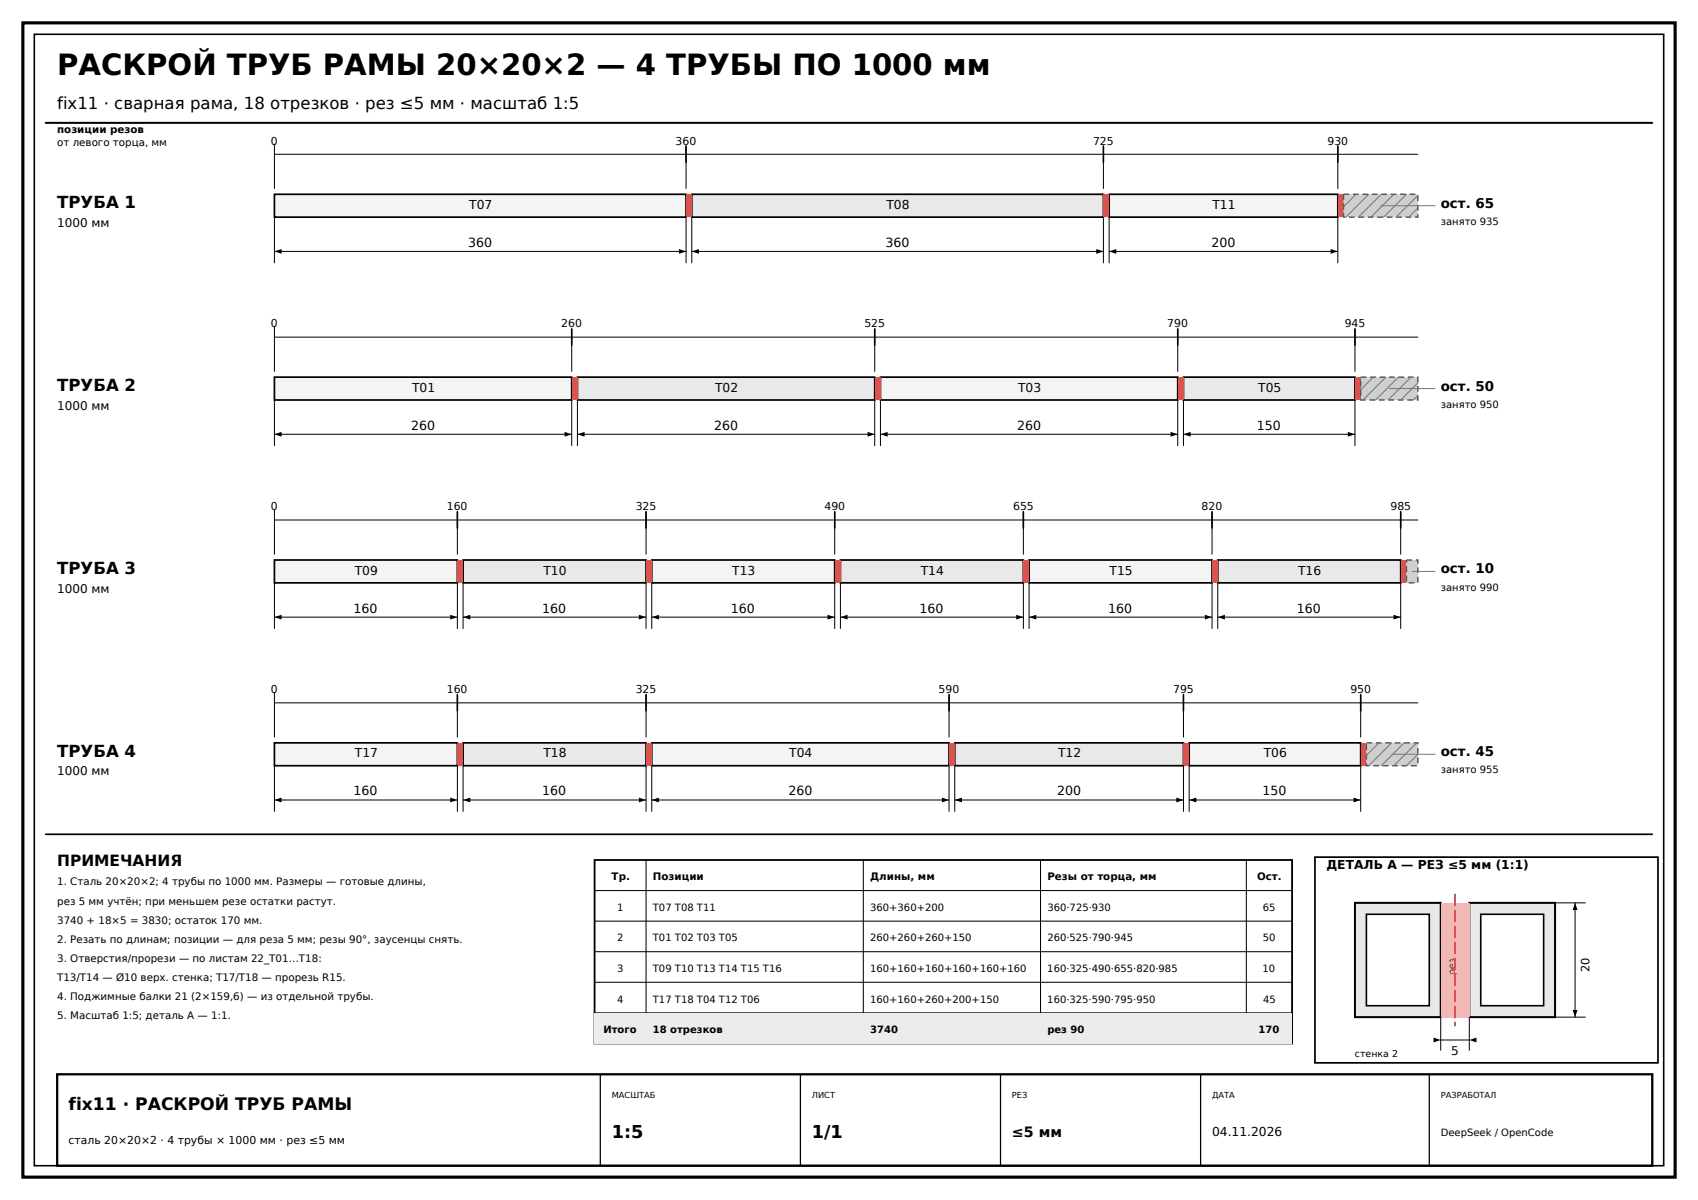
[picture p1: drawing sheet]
<svg xmlns="http://www.w3.org/2000/svg" width="297mm" height="210mm" viewBox="0 0 297 210" stroke-linecap="round" stroke-linejoin="round" font-family="sans-serif">
<path d="M4 4h289v202h-289z" fill="none" stroke="#000" stroke-width=".55"/>
<path d="M6 6h285v198h-285zM120 25.6v2.8M193 25.6v2.8M234 25.6v2.8" fill="none" stroke="#000" stroke-width=".28"/>
<path d="M8 21.5h281" fill="none" stroke="#000" stroke-width=".35"/>
<path d="M48 25.2v7.8M48 27h200M120 25.5v7.5M193 25.5v7.5M234 25.5v7.5" fill="none" stroke="#000" stroke-width=".17"/>
<path d="M48 34h72v4h-72z" fill="#f4f4f4" stroke="#000" stroke-width=".3"/>
<path d="M121 34h72v4h-72z" fill="#e9e9e9" stroke="#000" stroke-width=".3"/>
<path d="M194 34h40v4h-40z" fill="#f4f4f4" stroke="#000" stroke-width=".3"/>
<g fill="#d9534f">
<path d="M120 34h1v4h-1z"/>
<path d="M193 34h1v4h-1z"/>
<path d="M234 34h1v4h-1z"/>
</g>
<path d="M235 34h13v4h-13z" fill="#cfcfcf" stroke="#555" stroke-width=".25" stroke-dasharray="1 .7" stroke-linecap="butt"/>
<path d="M235 36.2l2.2-2.2zM235.4 38l4-4zM237.6 38l4-4zM239.8 38l4-4zM242 38l4-4zM244.2 38l3.8-3.8zM246.4 38l1.6-1.6z" fill="#000" stroke="#777" stroke-width=".18"/>
<path d="M48 38v8M120 38v8M48 44h72" fill="none" stroke="#000" stroke-width=".17"/>
<path d="M48 44l1.2-.4v.8zM118.7 43.6l1.3 .4-1.3 .4z" fill="#000"/>
<path d="M82.2 41.2h3.6v2.6h-3.6z" fill="#fff"/>
<path d="M121 38v8M193 38v8M121 44h72" fill="none" stroke="#000" stroke-width=".17"/>
<path d="M121 44l1.2-.4v.8zM191.7 43.6l1.3 .4-1.3 .4z" fill="#000"/>
<path d="M155.2 41.2h3.6v2.6h-3.6z" fill="#fff"/>
<path d="M194 38v8M234 38v8M194 44h40" fill="none" stroke="#000" stroke-width=".17"/>
<path d="M194 44l1.3-.4v.8zM232.8 43.6l1.2 .4-1.2 .4z" fill="#000"/>
<path d="M212.2 41.2h3.6v2.6h-3.6z" fill="#fff"/>
<path d="M241.5 36h9.5" fill="none" stroke="#777" stroke-width=".17"/>
<path d="M48 57.2v7.8M48 59h200M100 57.5v7.5M153 57.5v7.5M206 57.5v7.5M237 57.5v7.5" fill="none" stroke="#000" stroke-width=".17"/>
<path d="M100 57.6v2.8M153 57.6v2.8M206 57.6v2.8M237 57.6v2.8" fill="none" stroke="#000" stroke-width=".28"/>
<path d="M48 66h52v4h-52z" fill="#f4f4f4" stroke="#000" stroke-width=".3"/>
<path d="M101 66h52v4h-52z" fill="#e9e9e9" stroke="#000" stroke-width=".3"/>
<path d="M154 66h52v4h-52z" fill="#f4f4f4" stroke="#000" stroke-width=".3"/>
<path d="M207 66h30v4h-30z" fill="#e9e9e9" stroke="#000" stroke-width=".3"/>
<g fill="#d9534f">
<path d="M100 66h1v4h-1z"/>
<path d="M153 66h1v4h-1z"/>
<path d="M206 66h1v4h-1z"/>
<path d="M237 66h1v4h-1z"/>
</g>
<path d="M238 66h10v4h-10z" fill="#cfcfcf" stroke="#555" stroke-width=".25" stroke-dasharray="1 .7" stroke-linecap="butt"/>
<path d="M240.2 66l-2.2 2.2zM242.4 66l-4 4zM244.6 66l-4 4zM246.8 66l-4 4zM245 70l3-3zM248 69.2l-.8 .8z" fill="#000" stroke="#777" stroke-width=".18"/>
<path d="M48 70v8M48 76h52M100 70v8" fill="none" stroke="#000" stroke-width=".17"/>
<path d="M48 76l1.2-.4v.8zM98.8 75.6l1.2 .4-1.2 .4z" fill="#000"/>
<path d="M72.2 73.2h3.6v2.6h-3.6z" fill="#fff"/>
<path d="M101 70v8M101 76h52M153 70v8" fill="none" stroke="#000" stroke-width=".17"/>
<path d="M101 76l1.3-.4v.8zM151.7 75.6l1.3 .4-1.3 .4z" fill="#000"/>
<path d="M125.2 73.2h3.6v2.6h-3.6z" fill="#fff"/>
<path d="M154 70v8M154 76h52M206 70v8" fill="none" stroke="#000" stroke-width=".17"/>
<path d="M154 76l1.2-.4v.8zM204.8 75.6l1.2 .4-1.2 .4z" fill="#000"/>
<path d="M178.2 73.2h3.6v2.6h-3.6z" fill="#fff"/>
<path d="M207 70v8M207 76h30M237 70v8" fill="none" stroke="#000" stroke-width=".17"/>
<path d="M207 76l1.3-.4v.8zM235.8 75.6l1.2 .4-1.2 .4z" fill="#000"/>
<path d="M220.2 73.2h3.6v2.6h-3.6z" fill="#fff"/>
<path d="M243 68h8" fill="none" stroke="#777" stroke-width=".17"/>
<path d="M48 89.2v7.8M48 91h200M80 89.5v7.5M113 89.5v7.5M146 89.5v7.5M179 89.5v7.5M212 89.5v7.5M245 89.5v7.5" fill="none" stroke="#000" stroke-width=".17"/>
<path d="M80 89.6v2.8M113 89.6v2.8M146 89.6v2.8M179 89.6v2.8M212 89.6v2.8M245 89.6v2.8" fill="none" stroke="#000" stroke-width=".28"/>
<path d="M48 98h32v4h-32z" fill="#f4f4f4" stroke="#000" stroke-width=".3"/>
<path d="M81 98h32v4h-32z" fill="#e9e9e9" stroke="#000" stroke-width=".3"/>
<path d="M114 98h32v4h-32z" fill="#f4f4f4" stroke="#000" stroke-width=".3"/>
<path d="M147 98h32v4h-32z" fill="#e9e9e9" stroke="#000" stroke-width=".3"/>
<path d="M180 98h32v4h-32z" fill="#f4f4f4" stroke="#000" stroke-width=".3"/>
<path d="M213 98h32v4h-32z" fill="#e9e9e9" stroke="#000" stroke-width=".3"/>
<g fill="#d9534f">
<path d="M80 98h1v4h-1z"/>
<path d="M113 98h1v4h-1z"/>
<path d="M146 98h1v4h-1z"/>
<path d="M179 98h1v4h-1z"/>
<path d="M212 98h1v4h-1z"/>
<path d="M245 98h1v4h-1z"/>
</g>
<path d="M246 98h2v4h-2z" fill="#cfcfcf" stroke="#555" stroke-width=".25" stroke-dasharray="1 .7" stroke-linecap="butt"/>
<path d="M48 102v8M48 108h32M80 102v8" fill="none" stroke="#000" stroke-width=".17"/>
<path d="M48 108l1.2-.4v.8zM78.7 107.6l1.3 .4-1.3 .4z" fill="#000"/>
<path d="M62.2 105.2h3.6v2.6h-3.6z" fill="#fff"/>
<path d="M81 102v8M81 108h32M113 102v8" fill="none" stroke="#000" stroke-width=".17"/>
<path d="M81 108l1.2-.4v.8zM111.8 107.6l1.2 .4-1.2 .4z" fill="#000"/>
<path d="M95.2 105.2h3.6v2.6h-3.6z" fill="#fff"/>
<path d="M114 102v8M114 108h32M146 102v8" fill="none" stroke="#000" stroke-width=".17"/>
<path d="M114 108l1.2-.4v.8zM144.8 107.6l1.2 .4-1.2 .4z" fill="#000"/>
<path d="M128.2 105.2h3.6v2.6h-3.6z" fill="#fff"/>
<path d="M147 102v8M147 108h32M179 102v8" fill="none" stroke="#000" stroke-width=".17"/>
<path d="M147 108l1.2-.4v.8zM177.8 107.6l1.2 .4-1.2 .4z" fill="#000"/>
<path d="M161.2 105.2h3.6v2.6h-3.6z" fill="#fff"/>
<path d="M180 102v8M180 108h32M212 102v8" fill="none" stroke="#000" stroke-width=".17"/>
<path d="M180 108l1.3-.4v.8zM210.8 107.6l1.2 .4-1.2 .4z" fill="#000"/>
<path d="M194.2 105.2h3.6v2.6h-3.6z" fill="#fff"/>
<path d="M213 102v8M213 108h32M245 102v8" fill="none" stroke="#000" stroke-width=".17"/>
<path d="M213 108l1.3-.4v.8zM243.8 107.6l1.2 .4-1.2 .4z" fill="#000"/>
<path d="M227.2 105.2h3.6v2.6h-3.6z" fill="#fff"/>
<path d="M247 100h4" fill="none" stroke="#777" stroke-width=".17"/>
<path d="M48 121.2v7.8M48 123h200M80 121.5v7.5M113 121.5v7.5M166 121.5v7.5M207 121.5v7.5M238 121.5v7.5" fill="none" stroke="#000" stroke-width=".17"/>
<path d="M80 121.6v2.8M113 121.6v2.8M166 121.6v2.8M207 121.6v2.8M238 121.6v2.8" fill="none" stroke="#000" stroke-width=".28"/>
<path d="M48 130h32v4h-32z" fill="#f4f4f4" stroke="#000" stroke-width=".3"/>
<path d="M81 130h32v4h-32z" fill="#e9e9e9" stroke="#000" stroke-width=".3"/>
<path d="M114 130h52v4h-52z" fill="#f4f4f4" stroke="#000" stroke-width=".3"/>
<path d="M167 130h40v4h-40z" fill="#e9e9e9" stroke="#000" stroke-width=".3"/>
<path d="M208 130h30v4h-30z" fill="#f4f4f4" stroke="#000" stroke-width=".3"/>
<g fill="#d9534f">
<path d="M80 130h1v4h-1z"/>
<path d="M113 130h1v4h-1z"/>
<path d="M166 130h1v4h-1z"/>
<path d="M207 130h1v4h-1z"/>
<path d="M238 130h1v4h-1z"/>
</g>
<path d="M239 130h9v4h-9z" fill="#cfcfcf" stroke="#555" stroke-width=".25" stroke-dasharray="1 .7" stroke-linecap="butt"/>
<path d="M239 132.2l2.2-2.2zM239.4 134l4-4zM245.6 130l-4 4zM243.8 134l4-4zM248 132l-2 2z" fill="#000" stroke="#777" stroke-width=".18"/>
<path d="M48 134v8M80 134v8M48 140h32" fill="none" stroke="#000" stroke-width=".17"/>
<path d="M48 140l1.2-.4v.8zM78.7 139.6l1.3 .4-1.3 .4z" fill="#000"/>
<path d="M62.2 137.2h3.6v2.6h-3.6z" fill="#fff"/>
<path d="M81 134v8M113 134v8M81 140h32" fill="none" stroke="#000" stroke-width=".17"/>
<path d="M81 140l1.2-.4v.8zM111.8 139.6l1.2 .4-1.2 .4z" fill="#000"/>
<path d="M95.2 137.2h3.6v2.6h-3.6z" fill="#fff"/>
<path d="M114 134v8M166 134v8M114 140h52" fill="none" stroke="#000" stroke-width=".17"/>
<path d="M114 140l1.2-.4v.8zM164.8 139.6l1.2 .4-1.2 .4z" fill="#000"/>
<path d="M138.2 137.2h3.6v2.6h-3.6z" fill="#fff"/>
<path d="M167 134v8M207 134v8M167 140h40" fill="none" stroke="#000" stroke-width=".17"/>
<path d="M167 140l1.3-.4v.8zM205.7 139.6l1.3 .4-1.3 .4z" fill="#000"/>
<path d="M185.2 137.2h3.6v2.6h-3.6z" fill="#fff"/>
<path d="M208 134v8M238 134v8M208 140h30" fill="none" stroke="#000" stroke-width=".17"/>
<path d="M208 140l1.2-.4v.8zM236.7 139.6l1.3 .4-1.3 .4z" fill="#000"/>
<path d="M221.2 137.2h3.6v2.6h-3.6z" fill="#fff"/>
<path d="M243.5 132h7.5" fill="none" stroke="#777" stroke-width=".17"/>
<path d="M8 146h281" fill="none" stroke="#000" stroke-width=".3"/>
<path d="M104 150.5h122v32.1h-122z" fill="none" stroke="#000" stroke-width=".32"/>
<path d="M104 155.9h122M113 150.5v32.1M151 150.5v32.1M182 150.5v32.1M218 150.5v32.1M104 161.2h122M104 166.5h122M104 171.9h122M104 177.3h122" fill="none" stroke="#000" stroke-width=".18"/>
<path d="M104 177.3h122v5.3h-122z" fill="#ececec"/>
<path d="M230 150h60v36h-60z" fill="none" stroke="#000" stroke-width=".3"/>
<g fill="#e8e8e8" stroke="#000" stroke-width=".35">
<path d="M237 158h15v20h-15z"/>
<path d="M257 158h15v20h-15z"/>
</g>
<g fill="#fff" stroke="#000" stroke-width=".28">
<path d="M239 160h11v16h-11z"/>
<path d="M259 160h11v16h-11z"/>
</g>
<path d="M252 158h5v20h-5z" fill="#f2b8b5"/>
<path d="M254.5 156.5v23" fill="none" stroke="#b52b27" stroke-width=".25" stroke-dasharray="2 .8"/>
<path d="M252 178v5.8M257 178v5.8M252 182h5" fill="none" stroke="#000" stroke-width=".17"/>
<path d="M250.8 181.6l1.2 .4-1.2 .4zM257 182l1.2-.4v.8z" fill="#000"/>
<path d="M253.9 182.7h1.2v2.4h-1.2z" fill="#fff"/>
<path d="M272 158h5.3M275.5 158v20M272 178h5.3" fill="none" stroke="#000" stroke-width=".17"/>
<path d="M275.5 158l.4 1.3h-.8zM275.1 176.7h.8l-.4 1.3z" fill="#000"/>
<path d="M276.9 167h2.2v2.3h-2.2z" fill="#fff"/>
<path d="M10 188h279v16h-279z" fill="none" stroke="#000" stroke-width=".4"/>
<path d="M105 188v16M140 188v16M175 188v16M210 188v16M250 188v16" fill="none" stroke="#000" stroke-width=".22"/>
<text font-size="5.1" x="10" y="13.2">РАСКРОЙ ТРУБ РАМЫ 20×20×2 — 4 ТРУБЫ ПО 1000 мм</text>
<g font-size="3.1">
<text x="107" y="199.2">1:5</text>
<text x="142" y="199.2">1/1</text>
</g>
<text font-size="3" x="12" y="194.2">fix11 · РАСКРОЙ ТРУБ РАМЫ</text>
<g font-size="2.9">
<text x="10" y="19">fix11 · сварная рама, 18 отрезков · рез ≤5 мм · масштаб 1:5</text>
<text x="10" y="36.4">ТРУБА 1</text>
<text x="10" y="68.4">ТРУБА 2</text>
<text x="10" y="100.4">ТРУБА 3</text>
<text x="10" y="132.4">ТРУБА 4</text>
</g>
<text font-size="2.7" x="10" y="151.6">ПРИМЕЧАНИЯ</text>
<text font-size="2.5" x="177" y="199">≤5 мм</text>
<g font-size="2.3">
<text x="252" y="36.3">ост. 65</text>
<text x="252" y="68.3">ост. 50</text>
<text x="252" y="100.4">ост. 10</text>
<text x="252" y="132.3">ост. 45</text>
</g>
<g font-size="2.2">
<text x="81.9" y="43.2">360</text>
<text x="154.9" y="43.2">360</text>
<text x="211.9" y="43.2">200</text>
<text x="71.9" y="75.2">260</text>
<text x="124.9" y="75.2">260</text>
<text x="177.9" y="75.2">260</text>
<text x="219.9" y="75.2">150</text>
<text x="61.9" y="107.2">160</text>
<text x="94.9" y="107.2">160</text>
<text x="127.9" y="107.2">160</text>
<text x="160.9" y="107.2">160</text>
<text x="193.9" y="107.2">160</text>
<text x="226.9" y="107.2">160</text>
<text x="61.9" y="139.2">160</text>
<text x="94.9" y="139.2">160</text>
<text x="137.9" y="139.2">260</text>
<text x="184.9" y="139.2">200</text>
<text x="220.9" y="139.2">150</text>
</g>
<g font-size="2.1">
<text x="10" y="39.7">1000 мм</text>
<text x="82.1" y="36.5">T07</text>
<text x="155.1" y="36.5">T08</text>
<text x="212.1" y="36.5">T11</text>
<text x="10" y="71.7">1000 мм</text>
<text x="72.1" y="68.6">T01</text>
<text x="125.1" y="68.6">T02</text>
<text x="178.1" y="68.6">T03</text>
<text x="220.1" y="68.6">T05</text>
<text x="62.1" y="100.5">T09</text>
<text x="95.1" y="100.5">T10</text>
<text x="128.1" y="100.5">T13</text>
<text x="161" y="100.5">T14</text>
<text x="194.1" y="100.5">T15</text>
<text x="227" y="100.5">T16</text>
<text x="10" y="103.7">1000 мм</text>
<text x="10" y="135.7">1000 мм</text>
<text x="62.1" y="132.5">T17</text>
<text x="95.1" y="132.5">T18</text>
<text x="138" y="132.5">T04</text>
<text x="185.1" y="132.5">T12</text>
<text x="221" y="132.5">T06</text>
<text x="232" y="152.1">ДЕТАЛЬ А — РЕЗ ≤5 мм (1:1)</text>
<text x="253.8" y="184.6">5</text>
<text x="212" y="198.8">04.11.2026</text>
</g>
<text font-size="2" x="278" y="170.1" transform="rotate(-90 278 170.1)">20</text>
<g font-size="1.9">
<text x="47.4" y="25.3">0</text>
<text x="118.2" y="25.3">360</text>
<text x="191.2" y="25.3">725</text>
<text x="232.2" y="25.3">930</text>
<text x="47.4" y="57.3">0</text>
<text x="98.2" y="57.3">260</text>
<text x="151.2" y="57.3">525</text>
<text x="204.2" y="57.3">790</text>
<text x="235.2" y="57.3">945</text>
<text x="47.4" y="89.3">0</text>
<text x="78.1" y="89.3">160</text>
<text x="111.2" y="89.3">325</text>
<text x="144.2" y="89.3">490</text>
<text x="177.2" y="89.3">655</text>
<text x="210.2" y="89.3">820</text>
<text x="243.2" y="89.3">985</text>
<text x="47.4" y="121.3">0</text>
<text x="78.1" y="121.3">160</text>
<text x="111.2" y="121.3">325</text>
<text x="164.2" y="121.3">590</text>
<text x="205.2" y="121.3">795</text>
<text x="236.2" y="121.3">950</text>
<text x="12" y="200.2">сталь 20×20×2 · 4 трубы × 1000 мм · рез ≤5 мм</text>
</g>
<g font-size="1.8">
<text x="10" y="23.2">позиции резов</text>
<text x="10" y="25.5">от левого торца, мм</text>
<text x="252" y="39.3">занято 935</text>
<text x="252" y="71.4">занято 950</text>
<text x="252" y="103.4">занято 990</text>
<text x="252" y="135.3">занято 955</text>
<text x="10" y="154.9">1. Сталь 20×20×2; 4 трубы по 1000 мм. Размеры — готовые длины,</text>
<text x="107" y="154">Тр.</text>
<text x="114.2" y="154">Позиции</text>
<text x="152.2" y="154">Длины, мм</text>
<text x="183.2" y="154">Резы от торца, мм</text>
<text x="219.9" y="154">Ост.</text>
<text x="10" y="158.3">рез 5 мм учтён; при меньшем резе остатки растут.</text>
<text x="10" y="161.6">3740 + 18×5 = 3830; остаток 170 мм.</text>
<text x="107.9" y="159.4">1</text>
<text x="114.2" y="159.4">T07 T08 T11</text>
<text x="152.2" y="159.4">360+360+200</text>
<text x="183.2" y="159.4">360·725·930</text>
<text x="220.9" y="159.4">65</text>
<text x="10" y="165">2. Резать по длинам; позиции — для реза 5 мм; резы 90°, заусенцы снять.</text>
<text x="108" y="164.7">2</text>
<text x="114.2" y="164.7">T01 T02 T03 T05</text>
<text x="152.2" y="164.7">260+260+260+150</text>
<text x="183.2" y="164.7">260·525·790·945</text>
<text x="220.9" y="164.7">50</text>
<text x="10" y="168.3">3. Отверстия/прорези — по листам 22_T01…T18:</text>
<text x="10" y="171.7">T13/T14 — Ø10 верх. стенка; T17/T18 — прорезь R15.</text>
<text x="107.9" y="170.1">3</text>
<text x="114.2" y="170.1">T09 T10 T13 T14 T15 T16</text>
<text x="152.2" y="170.1">160+160+160+160+160+160</text>
<text x="183.2" y="170.1">160·325·490·655·820·985</text>
<text x="220.8" y="170.1">10</text>
<text x="10" y="175">4. Поджимные балки 21 (2×159,6) — из отдельной трубы.</text>
<text x="10" y="178.4">5. Масштаб 1:5; деталь А — 1:1.</text>
<text x="107.9" y="175.5">4</text>
<text x="114.2" y="175.5">T17 T18 T04 T12 T06</text>
<text x="152.2" y="175.5">160+160+260+200+150</text>
<text x="183.2" y="175.5">160·325·590·795·950</text>
<text x="220.9" y="175.5">45</text>
<text x="105.6" y="180.8">Итого</text>
<text x="114.2" y="180.8">18 отрезков</text>
<text x="152.2" y="180.8">3740</text>
<text x="183.2" y="180.8">рез 90</text>
<text x="220.1" y="180.8">170</text>
<text x="252" y="198.8">DeepSeek / OpenCode</text>
</g>
<text font-size="1.6" fill="#8b1a17" x="254.5" y="170.6" transform="rotate(-90 254.5 170.6)">рез</text>
<text font-size="1.6" x="237" y="185">стенка 2</text>
<g font-size="1.4">
<text x="107" y="192.2">МАСШТАБ</text>
<text x="142" y="192.2">ЛИСТ</text>
<text x="177" y="192.2">РЕЗ</text>
<text x="212" y="192.2">ДАТА</text>
<text x="252" y="192.2">РАЗРАБОТАЛ</text>
</g>
</svg>
